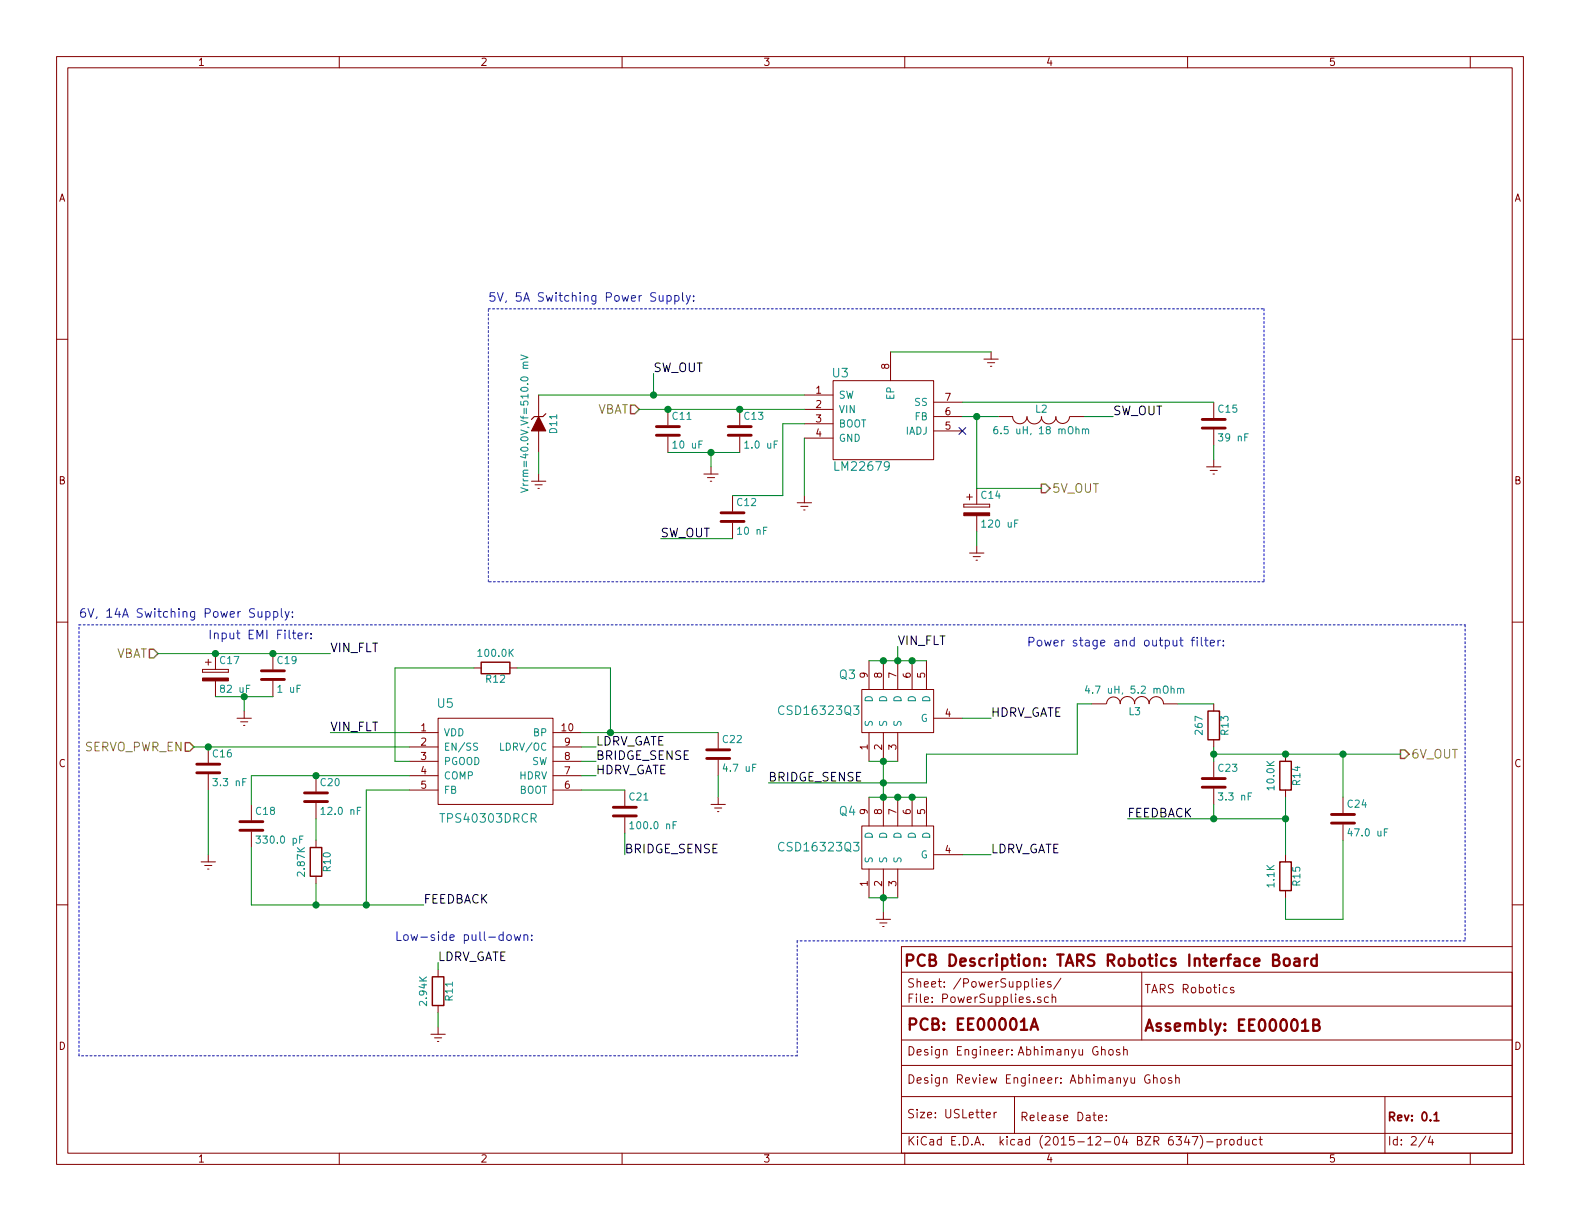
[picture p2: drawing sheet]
<svg xmlns="http://www.w3.org/2000/svg" width="279mm" height="216mm" viewBox="0 0 279 216" stroke-linecap="round" stroke-linejoin="round" font-family="sans-serif">
<g fill="none" stroke="#840000" stroke-width=".18">
<path d="M10 10h259.4v195.9h-259.4zM12 12h255.4v191.9h-255.4zM60 10v2M110 10v2M160 10v2M210 10v2M260 10v2M10 60h2M267.4 60h2M95.2 69.9v3.8M95.2 76.2v3.8M118.1 72.4v2.8"/>
<path d="M118.1 77.2v2.8M130.8 72.4v2.8M130.8 77.2v2.8M142.2 69.9h5.1M142.2 72.4h5.1M142.2 74.9h5.1M142.2 77.5h5.1M147.3 67.3h17.8v14h-17.8zM157.5 62.2v5.1M165.1 76.2h5.1M165.1 73.7h5.1M165.1 71.1h5.1"/>
<path d="M174 63.5h2.5M174.6 64.1h1.3M175.1 64.8h.3M175.3 62.2v1.3M176.5 73.7h2.6M179.1 73.7a1.27 1.27 0 0 0 1.2 1.2 1.27 1.27 0 0 0 1.3-1.2 1.3 1.3 0 0 0 1.3 1.3 1.3 1.3 0 0 0 1.3-1.3M184.1 73.7a1.3 1.3 0 0 0 1.3 1.3 1.3 1.3 0 0 0 1.3-1.3M186.7 73.7a1.22 1.22 0 0 0 1.2 1.2 1.22 1.22 0 0 0 1.2-1.2M189.2 73.7h2.6M214.6 71.1v2.8M214.6 75.9v2.8M94 85.1h2.5"/>
<path d="M94.6 85.7h1.3M95.1 86.4h.3M95.2 83.8v1.3M124.5 83.8h2.5M125.1 84.5h1.3M125.6 85.1h.3M125.7 82.6v1.2M129.5 87.6v2.8M129.5 92.5v2.8M141 88.9h2.5M141.6 89.5h1.3M142.1 90.2h.3"/>
<path d="M142.2 87.6v1.3M170.4 89.2v.5zM170.4 89.7h4.6zM170.4 89.2h4.6zM170.9 87.9h1.1M171.4 87.4v1M171.4 97.8h2.6M172.1 98.4h1.3M172.6 99.1h.2M172.7 86.4v2.8M172.7 91.2v2.8M172.7 96.5v1.3"/>
<path d="M175 89.2v.5zM213.4 82.6h2.5M214 83.2h1.3M214.5 83.8h.3M214.6 81.3v1.3M10 110h2M35.8 118.4v.5zM35.8 118.9h4.6zM35.8 118.4h4.6zM36.3 117.1h1M36.8 116.6v1M38.1 115.6v2.8"/>
<path d="M40.4 118.4v.5zM48.3 115.6v2.8M83.8 118.1h1.3M90.2 118.1h1.2M153.7 116.8v5.1M156.2 116.8v5.1M158.7 116.8v5.1M161.3 116.8v5.1M163.8 116.8v5.1M267.4 110h2M36.8 132.1v2.8M36.8 136.9v2.8"/>
<path d="M38.1 120.4v2.8M41.9 127h2.5M42.5 127.6h1.3M43.1 128.3h.2M43.2 125.7v1.3M48.3 120.4v2.8M55.9 137.2v2.8M72.4 129.5h5.1M72.4 132.1h5.1M72.4 134.6h5.1M72.4 137.2h5.1M72.4 139.7h5.1"/>
<path d="M77.5 127h20.3v15.2h-20.3zM97.8 129.5h5.1M97.8 132.1h5.1M97.8 134.6h5.1M97.8 137.2h5.1M97.8 139.7h5.1M110.5 139.7v2.8M127 129.5v2.8M127 134.4v2.8M152.4 121.9h12.7v7.6h-12.7zM153.7 129.5v5.1M156.2 129.5v5.1"/>
<path d="M158.7 129.5v5.1M165.1 127h5.1M193 124.5h2.6M195.7 124.4a1.22 1.22 0 0 1 1.2-1.2 1.22 1.22 0 0 1 1.2 1.2M198.1 124.4a1.3 1.3 0 0 1 1.3-1.2 1.3 1.3 0 0 1 1.3 1.2M200.6 124.4a1.3 1.3 0 0 1 1.3-1.2 1.3 1.3 0 0 1 1.3 1.2 1.27 1.27 0 0 1 1.3-1.2 1.27 1.27 0 0 1 1.2 1.2l2.6 .1M214.6 124.5v1.2M214.6 130.8v1.3M214.6 134.6v2.8M214.6 139.4v2.8M227.3 133.4v1.2M227.3 139.7v1.3"/>
<path d="M10 160h2M35.6 152.4h2.5M36.2 153h1.3M36.7 153.7h.3M36.8 151.1v1.3M44.4 142.2v2.8M44.4 147.1v2.8M55.9 142v2.8M55.9 148.6v1.3M55.9 154.9v1.3M110.5 144.5v2.8M125.7 142.2h2.6"/>
<path d="M126.4 142.9h1.2M126.9 143.5h.2M127 141v1.2M152.4 146.1h12.7v7.6h-12.7zM153.7 141v5.1M153.7 153.7v5.1M156.2 141v5.1M156.2 153.7v5.1M158.7 141v5.1M158.7 153.7v5.1M161.3 141v5.1M163.8 141v5.1"/>
<path d="M165.1 151.1h5.1M227.3 151.1v1.3M227.3 157.5v1.3M237.5 141v2.8M237.5 145.8v2.8M267.4 160h2M77.5 171.5v1.2M77.5 177.8v1.3M154.9 162.6h2.6M155.6 163.2h1.2M156.1 163.8h.2M156.2 161.3v1.3"/>
<path d="M159.4 171.9h108v32h-108zM159.4 177.9h108M183.3 173.1v.1M183.3 173.6v.9M183.9 174.1l.8-.2-.1-.3h-.4l-.3 .2 .1 .7h.6M184 176.4a.37 .37 0 0 0-.5 .1v.2l.5 .1 .1 .2-.2 .3-.4-.1M185.4 176.4l-.4-.1-.3 .3 .1 .5 .2 .2 .4-.1M185.8 173.6a.37 .37 0 0 0-.6 .2l.1 .2 .5 .1 .1 .2-.2 .2h-.5M186.1 176.4l.2-.1 .3 .1 .1 .9M186.1 175.8v1.5M187.6 173l-1.3 1.9M201.9 171.9v12"/>
<path d="M218.2 174.7a.37 .37 0 0 0-.6 .1l.1 .2 .5 .1v.2l-.2 .3-.4-.1M267.4 167.4h-108v4.5M76.2 182.9h2.5M76.8 183.5h1.3M77.3 184.2h.3M77.5 181.6v1.3M159.4 193.9h108M159.4 183.9h108M159.4 188.4h108M174.4 197.2l.7-.2v-.3h-.4l-.3 .2 .1 .7h.6M175.8 196.7v1M176.2 196.7l-.4 .3"/>
<path d="M176.6 186.1l.7-.2v-.3h-.4l-.3 .2 .1 .7h.6M178 185.6v1M178.4 185.6l-.4 .3M178.9 186.4v.2M178.9 185.6v.2M179.4 193.9v6.5M194.3 197.7l.7-.2-.1-.2-.4-.1-.2 .2v.7h.6M195.6 198v.2M195.6 197.3v.1M198 185.6a.37 .37 0 0 0-.6 .2l.1 .2 .5 .1 .1 .2-.3 .3-.4-.1M198.7 185.7l.2-.1h.4v1M198.7 185.1v1.5"/>
<path d="M203.3 190.1a.73 .73 0 0 0-.9 .5 .73 .73 0 0 0 .5 .9l.5-.1v-.5h-.3M204 190.7l.2-.1h.4v.9M204 190v1.5M205.3 190.7l.2-.1 .5 .1v.6l-.1 .2h-.4l-.2-.1zM207.2 190.6a.37 .37 0 0 0-.6 .2l.1 .2 .5 .1 .1 .2-.3 .2h-.4M207.9 190.7l.2-.1h.4v.9M207.9 190v1.5M244.9 193.9v10M60 203.9v2M110 203.9v2M159.4 200.4h108M160 203.9v2"/>
<path d="M209.8 200.9l-.3 1.1h.9M210 203.9v2M210.2 201.5v1M210.8 201h1l-.6 1.5M212.2 200.8a1.71 1.71 0 0 1 0 2.2M213.4 201.9h1.1M215.2 201.5h.5l.3 .3-.2 .6h-.6M215.2 201.5v1.5M216.6 201.5v1M217 201.5l-.4 .3M217.5 201.6l.2-.1 .5 .1v.6l-.1 .2-.4 .1-.2-.2zM219.5 201.5h-.4l-.3 .3 .1 .5 .2 .2 .4-.1"/>
<path d="M219.5 201v1.5M220.2 201.5l.1 .9 .3 .1 .3-.2M220.9 201.5v1M222.2 201.5h-.4l-.3 .3 .1 .5 .2 .2 .4-.1M222.7 201.5h.5M222.9 201v1.3l.3 .2M252.1 200.9l-1.2 1.9M252.9 200.9l-.3 1.1h.9M253.3 201.5v1M260 203.9v2M269.4 205.9h.1"/>
</g>
<path d="M253.6 197.1l.4-.4v1.5M253.6 198.2h.9" fill="none" stroke="#840000" stroke-width=".3"/>
<path d="M225.1 169.7l.9-.1a.49 .49 0 0 0 .2-.5 .49 .49 0 0 0-.4-.3h-.7v2h.8a.53 .53 0 0 0 .4-.6 .53 .53 0 0 0-.5-.5M227.1 169.6a.54 .54 0 0 1 1 .2v.6a.54 .54 0 0 1-.6 .4 .54 .54 0 0 1-.5-.4zM228.9 169.5h.8l.1 1.3M229.8 169.9l-.7 .1a.39 .39 0 0 0-.3 .4 .39 .39 0 0 0 .3 .4l.7-.1M230.7 169.5v1.3M231.3 169.5a.45 .45 0 0 0-.6 .3M232.8 169.5a.68 .68 0 0 0-.8 .1l-.1 .2 .1 .8 .3 .2 .5-.1M232.8 168.8v2M182.2 182.1l.7-2 .7 2M182.4 181.5h1M232.2 181.2l.9-.1a.49 .49 0 0 0 .2-.5 .49 .49 0 0 0-.4-.3h-.7v2h.8a.53 .53 0 0 0 .4-.6 .53 .53 0 0 0-.5-.5" fill="none" stroke="#840000" stroke-width=".41"/>
<path d="M111.5 71.6h.8l.7 .8-.7 .8h-.8zM184.1 85.6h.8l.8 .8-.8 .7h-.8zM26.4 114.8h.8l.7 .8-.7 .7h-.8zM32.8 131.3h.7l.8 .8-.8 .7h-.7zM247.6 132.6h.8l.8 .8-.8 .7h-.8z" fill="none" stroke="#848400" stroke-width=".25"/>
<g fill="none" stroke="#840000" stroke-width=".51">
<path d="M116.1 77h4M116.1 75.4h4M128.8 77h4M128.8 75.4h4M212.6 75.7h4.1M212.6 74.2h4.1M127.5 92.2h4.1M127.5 90.7h4.1M46.2 118.6h4.1M34.8 136.7h4.1M34.8 135.1h4.1M46.2 120.1h4.1"/>
<path d="M125 134.1h4M125 132.6h4M212.6 139.2h4.1M212.6 137.7h4.1M42.4 146.8h4.1M42.4 145.3h4.1M53.8 141.7h4.1M53.8 140.2h4.1M108.5 144.3h4M108.5 142.7h4M235.5 145.5h4M235.5 144h4"/>
</g>
<g fill="#840000" stroke="#840000" stroke-width=".18">
<path d="M170.4 90.7h4.6v.5h-4.6z"/>
<path d="M95.2 73.7l1.3 2.5h-2.5z"/>
<path d="M35.8 119.9h4.6v.5h-4.6z"/>
</g>
<path d="M96.5 73.2l-.5 .5h-1.5l-.5 .5" fill="none" stroke="#840000" stroke-width=".2"/>
<g fill="none" stroke="#008484" stroke-width=".18">
<path d="M92.1 62.8l1.3 .4-1.3 .4M93.4 64l-.8 .1-.1 .3 .2 .2M176.3 75.4a.47 .47 0 0 0-.6 .6l.1 .6 .4 .1 .2-.1 .1-.5-.2-.1-.3-.1-.3 .2M191.4 76l.2-.2 .3 .1v.8M191.9 76l.2-.2 .3 .1 .1 .8M92.1 86.2l1.3 .5-1.3 .4M84.5 131.4l-.7 .1v.4l.5 .2 .2 .3-.3 .3-.5-.1M192.2 121.2l-.3 .9h.8M192.5 121.7v.9M208.2 121.8l.2-.1 .3 .1 .1 .8M208.2 121.7v.9M208.8 121.9l.1-.2 .3 .1 .1 .8"/>
<path d="M45.3 147.8h.8l-.5 .5 .4 .1v.6l-.2 .1-.5-.1M53.6 147.8h-.6v1.3M63.8 142.7h-.6v1.3M111.4 145.6l.3-.3v1.3M111.4 146.6h.7M119.6 145.3h-.6v1.3M245.4 146.6h-.6v1.2"/>
</g>
<path d="M169.6 75.6l1.2 1.2M170.8 75.6l-1.2 1.2" fill="none" stroke="#000084" stroke-width=".18"/>
<path d="M85.1 117.1h5.1v2h-5.1zM213.6 125.7h2v5.1h-2zM226.3 134.6h2v5.1h-2zM54.9 149.9h2v5h-2zM226.3 152.4h2v5.1h-2zM76.5 172.7h2v5.1h-2z" fill="none" stroke="#840000" stroke-width=".25"/>
<g fill="none" stroke="#0000c2" stroke-width=".18">
<path d="M116.6 52.2v.9a.38 .38 0 0 0 .6 0M117.2 52.2v1.1M118 52.3a.48 .48 0 0 1 .6 .1v.7a.48 .48 0 0 1-.6 .1M118 52.2v1.6M119.3 52.3a.48 .48 0 0 1 .7 .1v.7a.48 .48 0 0 1-.7 .1M119.3 52.2v1.6M120.7 51.7v1.4l.2 .2M121.4 52.2l.3 1.1M122.1 52.2l-.5 1.4-.2 .2M122.7 53.1v.2M122.7 52.3v.2M45.6 108.1v.8a.38 .38 0 0 0 .7 .1"/>
<path d="M46.3 108.1v1M47 108.2a.48 .48 0 0 1 .7 .1v.7a.48 .48 0 0 1-.7 .1M47 108.1v1.6M48.4 108.2a.48 .48 0 0 1 .6 .1v.7a.48 .48 0 0 1-.6 .1M48.4 108.1v1.6M49.8 107.6v1.3l.2 .2M50.4 108.1l.4 1M51.1 108.1l-.5 1.4-.2 .2M51.7 109v.1M51.7 108.2v.2M52.7 112.4l.7-.1v-.3l-.5-.1-.2 .3 .1 .7h.6M54.1 111.9v1.1"/>
<path d="M54.5 111.9l-.3 .1-.1 .2M55 112.8v.2M55 112v.2M210.6 113.2h.6M211.2 112.7l-.3 .1-.1 .1v1.3M211.7 112.7v.2M211.7 113.2v1M212.4 112.7v1.3l.3 .2M213 113.2h.6M213.2 112.7v1.3l.4 .2M214 113.7l.8-.1-.1-.3-.5-.1-.2 .2 .1 .7h.6M215.4 113.2v1"/>
<path d="M215.8 113.2l-.3 .1-.1 .2M216.3 114.1v.1M216.3 113.3v.1M89.7 165.4l.2-.1 .4 .1 .1 .6-.1 .2-.4 .1-.2-.2zM90.9 165.3l.3 1 .3-.7 .3 .7 .3-1M92.7 165.4a.36 .36 0 0 1 .6 .1v.8M92.7 165.3v1M94 166.1v.2M94 165.4v.1"/>
</g>
<g fill="none" stroke="#008400" stroke-width=".18">
<path d="M95.2 69.9h47M113 72.4h29.2M115.6 66v3.9M142.2 77.5v10.1M142.2 74.9h-3.8v12.7h-8.9M157.5 62.2h17.8M170.2 71.1h44.4M170.2 73.7h6.3M172.7 73.7v12.7h11.4M191.8 73.7h5M214.6 78.7v2.6M95.2 80v3.8"/>
<path d="M116.8 95.3h12.7M118.1 80h12.7M125.7 80v2.6M172.7 94v2.5M27.9 115.6h30.5M83.8 118.1h-14v16.5h2.6M91.4 118.1h16.5v11.4M153.7 116.8h10.1M158.7 114.3v2.5M34.3 132.1h38.1M36.8 139.7v11.4M38.1 123.2h10.2"/>
<path d="M43.2 123.2v2.5M58.4 129.5h14M72.4 137.2h-28v5M72.4 139.7h-7.6v20.3M102.9 137.2h2.5M102.9 139.7h7.6M102.9 132.1h2.5M102.9 129.5h24.1M102.9 134.6h2.5M127 137.2v3.8M153.7 134.6h5M156.2 134.6v6.4"/>
<path d="M170.2 127h5.1M193 124.5h-2.5v8.9h-26.7v5h-27.9M208.3 124.5h6.3M214.6 132.1v2.5M214.6 133.4h33M237.5 133.4v7.6M44.4 149.9v10.1h30.5M55.9 144.8v3.8M55.9 156.2v3.8M110.5 147.3v3.8M153.7 141h10.1M153.7 158.8h5"/>
<path d="M156.2 158.8v2.5M170.2 151.1h5.1M199.4 144.8h27.9M214.6 142.2v2.6M227.3 141v10.1M237.5 148.6v14h-10.2v-3.8M77.5 170.2v1.3M77.5 179.1v2.5"/>
</g>
<g fill="#008400" stroke="#008400" stroke-width=".25">
<circle cx="118.1" cy="72.4" r=".51"/>
<circle cx="130.8" cy="72.4" r=".51"/>
<circle cx="125.7" cy="80" r=".51"/>
<circle cx="172.7" cy="73.7" r=".51"/>
<circle cx="115.6" cy="69.9" r=".51"/>
<circle cx="214.6" cy="133.4" r=".51"/>
<circle cx="227.3" cy="133.4" r=".51"/>
<circle cx="227.3" cy="144.8" r=".51"/>
<circle cx="214.6" cy="144.8" r=".51"/>
<circle cx="55.9" cy="137.2" r=".51"/>
<circle cx="55.9" cy="160" r=".51"/>
<circle cx="64.8" cy="160" r=".51"/>
<circle cx="48.3" cy="115.6" r=".51"/>
<circle cx="43.2" cy="123.2" r=".51"/>
<circle cx="38.1" cy="115.6" r=".51"/>
<circle cx="237.5" cy="133.4" r=".51"/>
<circle cx="108" cy="129.5" r=".51"/>
<circle cx="36.8" cy="132.1" r=".51"/>
<circle cx="156.2" cy="116.8" r=".51"/>
<circle cx="158.8" cy="116.8" r=".51"/>
<circle cx="161.3" cy="116.8" r=".51"/>
<circle cx="156.2" cy="134.6" r=".51"/>
<circle cx="156.2" cy="138.4" r=".51"/>
<circle cx="156.2" cy="141" r=".51"/>
<circle cx="158.8" cy="141" r=".51"/>
<circle cx="161.3" cy="141" r=".51"/>
<circle cx="156.2" cy="158.8" r=".51"/>
</g>
<path d="M86.4 54.6h137.1M223.5 54.6v48.3M14 110.5h245.1M86.4 102.9v-48.3M223.5 102.9h-137.1M259.1 110.5v55.9M141 166.4v20.3M259.1 166.4h-118.1M14 186.7v-76.2M141 186.7h-127" fill="none" stroke="#0000c2" stroke-width=".18" stroke-dasharray=".3 .4"/>
<g font-size="2.8" fill="#840000">
<text x="159.9" y="170.9">PCB Description: TARS Robotics Interface Board</text>
<text x="160.4" y="182.2">PCB: EE00001A</text>
<text x="202.4" y="182.4">Assembly: EE00001B</text>
</g>
<g font-size="2.1" fill="#0000c2">
<text x="86.4" y="53.3">5V, 5A Switching Power Supply:</text>
<text x="14" y="109.2">6V, 14A Switching Power Supply:</text>
<text x="36.8" y="113">Input EMI Filter:</text>
<text x="181.6" y="114.3">Power stage and output filter:</text>
<text x="69.8" y="166.4">Low-side pull-down:</text>
</g>
<g font-size="2.1">
<text x="115.6" y="65.8">SW_OUT</text>
<text x="196.8" y="73.4">SW_OUT</text>
<text x="116.8" y="95">SW_OUT</text>
<text x="58.4" y="115.3">VIN_FLT</text>
<text x="158.7" y="114">VIN_FLT</text>
<text x="58.4" y="129.3">VIN_FLT</text>
<text x="105.4" y="131.8">LDRV_GATE</text>
<text x="175.3" y="126.7">HDRV_GATE</text>
<text x="105.4" y="136.9">HDRV_GATE</text>
<text x="105.4" y="134.4">BRIDGE_SENSE</text>
<text x="135.9" y="138.2">BRIDGE_SENSE</text>
<text x="199.4" y="144.5">FEEDBACK</text>
<text x="110.5" y="150.9">BRIDGE_SENSE</text>
<text x="175.3" y="150.9">LDRV_GATE</text>
<text x="74.9" y="159.8">FEEDBACK</text>
<text x="77.5" y="169.9">LDRV_GATE</text>
</g>
<g font-size="2.1" fill="#008484">
<text x="147.2" y="66.7">U3</text>
<text x="147.9" y="83.2">LM22679</text>
<text x="77.4" y="125.1">U5</text>
<text x="148.5" y="120.1">Q3</text>
<text x="138.2" y="126.4">CSD16323Q3</text>
<text x="78.3" y="145.5">TPS40303DRCR</text>
<text x="148.5" y="144.2">Q4</text>
<text x="138.2" y="150.5">CSD16323Q3</text>
</g>
<g font-size="2.1" fill="#848400">
<text x="105.3" y="73.2">VBAT</text>
<text x="186.1" y="87.1">5V_OUT</text>
<text x="20.2" y="116.3">VBAT</text>
<text x="14.7" y="132.8">SERVO_PWR_EN</text>
<text x="249.6" y="134.1">6V_OUT</text>
</g>
<g font-size="2.1" fill="#840000">
<text x="160.4" y="177.3">File: PowerSupplies.sch</text>
<text x="160.4" y="174.6">Sheet: /PowerSupplies/</text>
<text x="202.4" y="175.6">TARS Robotics</text>
<text x="160.4" y="186.6">Design Engineer:</text>
<text x="160.4" y="191.6">Design Review Engineer: Abhimanyu Ghosh</text>
<text x="179.9" y="186.6">Abhimanyu Ghosh</text>
<text x="160.4" y="197.7">Size: USLetter</text>
<text x="160.4" y="202.5">KiCad E.D.A. kicad (2015-12-04 BZR 6347)-product</text>
<text x="180.4" y="198.2">Release Date:</text>
<text x="245.4" y="198.2">Rev: 0.1</text>
<text x="245.4" y="202.5">Id: 2/4</text>
</g>
<g font-size="1.8" fill="#840000">
<text x="35" y="11.6">1</text>
<text x="85" y="11.6">2</text>
<text x="135" y="11.6">3</text>
<text x="185" y="11.6">4</text>
<text x="235" y="11.6">5</text>
<text x="10.4" y="35.6">A</text>
<text x="267.8" y="35.6">A</text>
<text x="157.2" y="65.3" transform="rotate(-90 157.2 65.3)">8</text>
<text x="144.3" y="69.6">1</text>
<text x="167.2" y="70.9">7</text>
<text x="144.3" y="72.1">2</text>
<text x="144.3" y="74.7">3</text>
<text x="144.3" y="77.2">4</text>
<text x="167.2" y="75.9">5</text>
<text x="167.2" y="73.4">6</text>
<text x="10.4" y="85.6">B</text>
<text x="267.8" y="85.6">B</text>
<text x="153.4" y="119.9" transform="rotate(-90 153.4 119.9)">9</text>
<text x="156" y="119.9" transform="rotate(-90 156 119.9)">8</text>
<text x="158.5" y="119.9" transform="rotate(-90 158.5 119.9)">7</text>
<text x="161" y="119.9" transform="rotate(-90 161 119.9)">6</text>
<text x="163.6" y="119.9" transform="rotate(-90 163.6 119.9)">5</text>
<text x="74.4" y="129.3">1</text>
<text x="74.4" y="131.8">2</text>
<text x="99.4" y="129.3">10</text>
<text x="99.8" y="131.8">9</text>
<text x="167.2" y="126.7">4</text>
<text x="10.4" y="135.6">C</text>
<text x="74.4" y="134.4">3</text>
<text x="74.4" y="136.9">4</text>
<text x="99.8" y="136.9">7</text>
<text x="99.8" y="134.4">8</text>
<text x="153.4" y="132.6" transform="rotate(-90 153.4 132.6)">1</text>
<text x="156" y="132.6" transform="rotate(-90 156 132.6)">2</text>
<text x="158.5" y="132.6" transform="rotate(-90 158.5 132.6)">3</text>
<text x="267.8" y="135.6">C</text>
<text x="74.4" y="139.4">5</text>
<text x="99.8" y="139.4">6</text>
<text x="153.4" y="144" transform="rotate(-90 153.4 144)">9</text>
<text x="156" y="144" transform="rotate(-90 156 144)">8</text>
<text x="158.5" y="144" transform="rotate(-90 158.5 144)">7</text>
<text x="161" y="144" transform="rotate(-90 161 144)">6</text>
<text x="163.6" y="144" transform="rotate(-90 163.6 144)">5</text>
<text x="167.2" y="150.9">4</text>
<text x="153.4" y="156.7" transform="rotate(-90 153.4 156.7)">1</text>
<text x="156" y="156.7" transform="rotate(-90 156 156.7)">2</text>
<text x="158.5" y="156.7" transform="rotate(-90 158.5 156.7)">3</text>
<text x="10.4" y="185.6">D</text>
<text x="267.8" y="185.6">D</text>
<text x="35" y="205.5">1</text>
<text x="85" y="205.5">2</text>
<text x="135" y="205.5">3</text>
<text x="185" y="205.5">4</text>
<text x="235" y="205.5">5</text>
</g>
<g font-size="1.8" fill="#008484">
<text x="148.3" y="70.5">SW</text>
<text x="158.1" y="70.7" transform="rotate(-90 158.1 70.7)">EP</text>
<text x="161.7" y="71.8">SS</text>
<text x="98.5" y="76.6" transform="rotate(-90 98.5 76.6)">D11</text>
<text x="119" y="74.2">C11</text>
<text x="131.7" y="74.2">C13</text>
<text x="148.3" y="73">VIN</text>
<text x="148.3" y="75.6">BOOT</text>
<text x="160" y="76.8">IADJ</text>
<text x="161.7" y="74.3">FB</text>
<text x="177" y="76.8">6.5 uH, 18 mOhm</text>
<text x="183.1" y="72.9">L2</text>
<text x="215.5" y="72.9">C15</text>
<text x="119.3" y="79.3">10 uF</text>
<text x="132" y="79.3">1.0 uF</text>
<text x="148.3" y="78.1">GND</text>
<text x="215.8" y="78">39 nF</text>
<text x="93.4" y="85.3" transform="rotate(-90 93.4 85.3)">Vrrm=40.0V,Vf=510.0 mV</text>
<text x="130.4" y="89.5">C12</text>
<text x="173.6" y="88.2">C14</text>
<text x="130.7" y="94.5">10 nF</text>
<text x="174" y="93.3">120 uF</text>
<text x="39" y="117.4">C17</text>
<text x="49.1" y="117.4">C19</text>
<text x="84.8" y="116.1">100.0K</text>
<text x="39.2" y="122.5">82 uF</text>
<text x="49.3" y="122.5">1 uF</text>
<text x="86" y="120.7">R12</text>
<text x="154.3" y="124.2" transform="rotate(-90 154.3 124.2)">D</text>
<text x="156.8" y="124.2" transform="rotate(-90 156.8 124.2)">D</text>
<text x="159.4" y="124.2" transform="rotate(-90 159.4 124.2)">D</text>
<text x="161.9" y="124.2" transform="rotate(-90 161.9 124.2)">D</text>
<text x="164.5" y="124.2" transform="rotate(-90 164.5 124.2)">D</text>
<text x="193.2" y="122.6">4.7 uH, 5.2 mOhm</text>
<text x="78.5" y="130.2">VDD</text>
<text x="94.3" y="130.2">BP</text>
<text x="127.9" y="131.4">C22</text>
<text x="154.3" y="128.5" transform="rotate(-90 154.3 128.5)">S</text>
<text x="156.8" y="128.5" transform="rotate(-90 156.8 128.5)">S</text>
<text x="159.4" y="128.5" transform="rotate(-90 159.4 128.5)">S</text>
<text x="162.7" y="127.6">G</text>
<text x="199.6" y="126.4">L3</text>
<text x="212.6" y="129.7" transform="rotate(-90 212.6 129.7)">267</text>
<text x="217.2" y="129.9" transform="rotate(-90 217.2 129.9)">R13</text>
<text x="37.7" y="133.9">C16</text>
<text x="78.5" y="132.7">EN/SS</text>
<text x="78.5" y="135.3">PGOOD</text>
<text x="78.5" y="137.8">COMP</text>
<text x="88.8" y="132.7">LDRV/OC</text>
<text x="91.8" y="137.8">HDRV</text>
<text x="93.9" y="135.3">SW</text>
<text x="128.2" y="136.4">4.7 uF</text>
<text x="215.5" y="136.4">C23</text>
<text x="38" y="139">3.3 nF</text>
<text x="56.7" y="139">C20</text>
<text x="78.5" y="140.3">FB</text>
<text x="91.7" y="140.3">BOOT</text>
<text x="111.4" y="141.5">C21</text>
<text x="215.8" y="141.5">3.3 nF</text>
<text x="225.3" y="139.5" transform="rotate(-90 225.3 139.5)">10.0K</text>
<text x="229.9" y="138.8" transform="rotate(-90 229.9 138.8)">R14</text>
<text x="238.4" y="142.8">C24</text>
<text x="45.3" y="144.1">C18</text>
<text x="45.9" y="149.1">330.0 pF</text>
<text x="57.2" y="144.1">12.0 nF</text>
<text x="111.9" y="146.6">100.0 nF</text>
<text x="154.3" y="148.3" transform="rotate(-90 154.3 148.3)">D</text>
<text x="156.8" y="148.3" transform="rotate(-90 156.8 148.3)">D</text>
<text x="159.4" y="148.3" transform="rotate(-90 159.4 148.3)">D</text>
<text x="161.9" y="148.3" transform="rotate(-90 161.9 148.3)">D</text>
<text x="164.5" y="148.3" transform="rotate(-90 164.5 148.3)">D</text>
<text x="238.8" y="147.9">47.0 uF</text>
<text x="53.9" y="154.8" transform="rotate(-90 53.9 154.8)">2.87K</text>
<text x="58.5" y="154" transform="rotate(-90 58.5 154)">R10</text>
<text x="154.3" y="152.7" transform="rotate(-90 154.3 152.7)">S</text>
<text x="156.8" y="152.7" transform="rotate(-90 156.8 152.7)">S</text>
<text x="159.4" y="152.7" transform="rotate(-90 159.4 152.7)">S</text>
<text x="162.7" y="151.8">G</text>
<text x="225.3" y="156.8" transform="rotate(-90 225.3 156.8)">1.1K</text>
<text x="229.9" y="156.6" transform="rotate(-90 229.9 156.6)">R15</text>
<text x="75.5" y="177.6" transform="rotate(-90 75.5 177.6)">2.94K</text>
<text x="80.1" y="176.9" transform="rotate(-90 80.1 176.9)">R11</text>
</g>
</svg>
